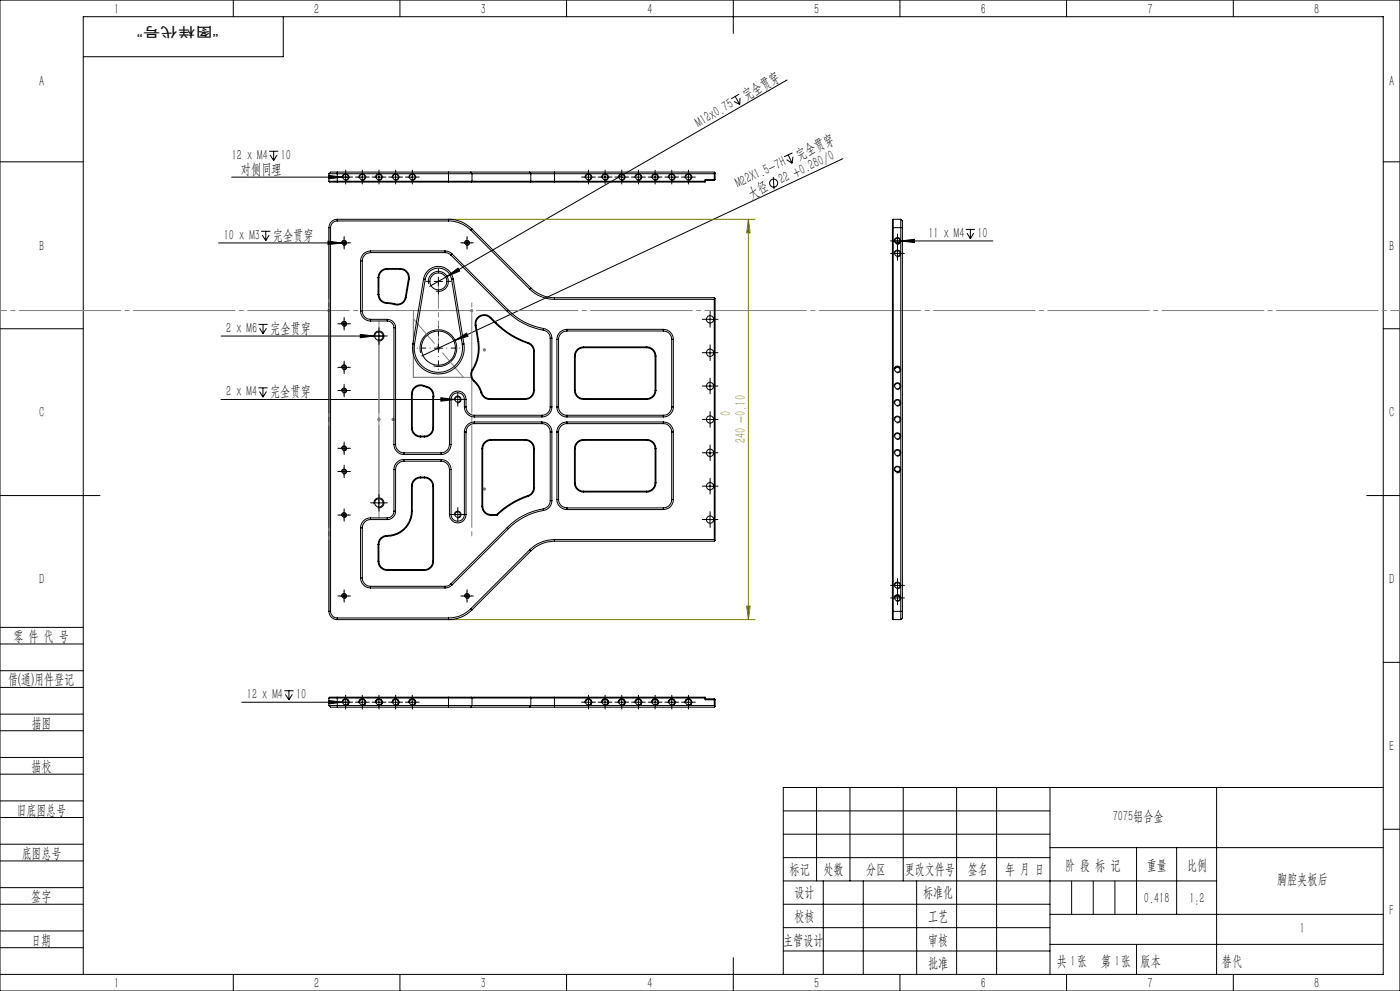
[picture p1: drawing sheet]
<svg xmlns="http://www.w3.org/2000/svg" width="420mm" height="297mm" viewBox="0 0 420 297" stroke-linecap="round" stroke-linejoin="round" font-family="sans-serif">
<g fill="none" stroke="#000" stroke-width=".3">
<path d="M0 0h420v297h-420zM70 0v5M85 5v12h-60M120 0v5M170 0v5M220 0v10M270 0v5M320 0v5M370 0v5M220.2 30.4l1.7 .9M220.6 28.9l1.3 2.4M221.8 28.2l-2.4 1.4"/>
<path d="M222 29.3l-.1 2M236.1 24l-102 58.8M0 48.5h25M69.5 53.1h35.4M80.7 45.3h2.8M81 46.5l1.1 1.6M82.1 45.3v2.8M83.1 46.5l-1 1.6M98.6 52.6l4.1 .5-4.1 .5zM102.7 53.3a.99 .99 0 0 1 .9-1.2 .99 .99 0 0 1 1.1 1.1 .99 .99 0 0 1-1.3 .8M103.7 51.8v2.5M107.4 53.1h2.5"/>
<path d="M107.7 53.3a1 1 0 0 1 .9-1.2 1 1 0 0 1 1.1 1.1 1 1 0 0 1-1.3 .8M108.7 51.8v2.5M112.4 53.1h2.5M112.7 53.3a.99 .99 0 0 1 .9-1.2 .99 .99 0 0 1 1.1 1.1 .99 .99 0 0 1-1.3 .8M113.7 51.8v2.5M117.4 53.1h2.5M117.7 53.3a.99 .99 0 0 1 .9-1.2 .99 .99 0 0 1 1.1 1.1 .99 .99 0 0 1-1.3 .8M118.7 51.8v2.5M122.4 53.1h2.5M122.7 53.3a1 1 0 0 1 .9-1.2 1 1 0 0 1 1.1 1.1 1 1 0 0 1-1.3 .8M123.7 51.8v2.5M175.3 53.1h2.5"/>
<path d="M175.5 53.3a1 1 0 0 1 .9-1.2 1 1 0 0 1 1.1 1.1 1 1 0 0 1-1.3 .8M176.5 51.8v2.5M180.3 53.1h2.5M180.6 53.3a.99 .99 0 0 1 .8-1.2 .99 .99 0 0 1 1.1 1.1 .99 .99 0 0 1-1.2 .8M181.5 51.8v2.5M185.3 53.1h2.4M185.6 53.3a.99 .99 0 0 1 .8-1.2 .99 .99 0 0 1 1.1 1.1 .99 .99 0 0 1-1.2 .8M186.5 51.8v2.5M190.3 53.1h2.5M190.5 53.3a1 1 0 0 1 .9-1.2 1 1 0 0 1 1.1 1.1 1 1 0 0 1-1.3 .8M191.5 51.8v2.5M195.3 53.1h2.5"/>
<path d="M195.5 53.3a1 1 0 0 1 .9-1.2 1 1 0 0 1 1.1 1.1 1 1 0 0 1-1.2 .8M196.5 51.8v2.5M200.3 53.1h2.5M200.6 53.3a.99 .99 0 0 1 .8-1.2 .99 .99 0 0 1 1.1 1.1 .99 .99 0 0 1-1.2 .8M201.5 51.8v2.5M205.3 53.1h2.5M205.6 53.3a.99 .99 0 0 1 .8-1.2 .99 .99 0 0 1 1.1 1.1 .99 .99 0 0 1-1.2 .8M206.5 51.8v2.5M232 53l.2 3.7M236 47.9l1.6 1M236.5 46.4l1.1 2.5M237.7 45.8l-2.5 1.2"/>
<path d="M237.9 47l-.3 1.9M252.9 47.6l-126.4 59.1M415 48.5h5M65.6 72.8h38.9M78.3 69.3h2.8M78.7 70.4l1 1.7M79.7 69.3v2.8M80.8 70.4l-1.1 1.7M98.4 72.3l4.1 .5-4.1 .5zM102.5 73a.75 .75 0 0 1 .7-1 .75 .75 0 0 1 .8 .9 .75 .75 0 0 1-1 .6M103.2 71.5v2.5M138.9 72.8h2.5"/>
<path d="M139.4 73a.74 .74 0 0 1 .6-.9 .74 .74 0 0 1 .8 .8 .74 .74 0 0 1-.9 .6M140.1 71.5v2.5M268 75.9h2.5M268.3 72.5a1 1 0 0 1 .8-1.3 1 1 0 0 1 1.1 1.1 1 1 0 0 1-1.2 .9M268.3 76.2a1.01 1.01 0 0 1 .8-1.2 1.01 1.01 0 0 1 1.1 1.1 1.01 1.01 0 0 1-1.2 .8M269.2 71v2.5M269.2 74.7v2.5M270.2 72.2l4.1-.5v1zM289.7 68.8h2.8M290.1 69.8l1 1.7M291.1 68.8v2.7M292.1 69.8l-1 1.7"/>
<path d="M297.9 72.2h-29.9M0 98.5h25M77.5 97.2h2.8M77.9 98.4l1 1.6M78.9 97.2v2.8M79.9 98.4l-1 1.6M102 97h2.5M102.5 97.3a.75 .75 0 0 1 .7-1 .75 .75 0 0 1 .8 .8 .75 .75 0 0 1-1 .7M103.2 95.8v2.5M113.7 99.5v2.4M128.6 85.1a2.99 2.99 0 0 1 2.7-3.7 2.99 2.99 0 0 1 3.2 3.2 2.99 2.99 0 0 1-3.8 2.6M130.3 84.3h2.5"/>
<path d="M131.5 83.1v2.5M134.1 82.8l3.3-2.4 .5 .8zM134.1 82.8l-5.2 3M211.8 95.7h2.5M213 94.5v2.5M415 98.5h5M66.3 119.7h72.3M66.3 100.7h48.9M77.5 116.2h2.8M77.9 117.3l1 1.7M78.9 116.2v2.8M79.9 117.3l-1 1.7"/>
<path d="M102 117h2.5M102 110.1h2.5M102.5 117.3a.75 .75 0 0 1 .7-1 .75 .75 0 0 1 .8 .8 .75 .75 0 0 1-1 .7M102.5 110.3a.75 .75 0 0 1 .7-.9 .75 .75 0 0 1 .8 .8 .75 .75 0 0 1-1 .6M103.2 108.9v2.5M103.2 115.8v2.5M108.1 100.2l4.1 .5-4.1 .5zM112.2 101.1a1.51 1.51 0 0 1 1.3-1.9 1.51 1.51 0 0 1 1.7 1.6 1.51 1.51 0 0 1-1.9 1.4M126.2 105.8a5.5 5.5 0 0 1 4.8-7 5.5 5.5 0 0 1 6 6 5.5 5.5 0 0 1-6.9 4.8M130.3 104.3h2.5M131.5 103.1v2.5M132.3 119.2l4 .5-4 .5z"/>
<path d="M136.3 120a1.01 1.01 0 0 1 .9-1.3 1.01 1.01 0 0 1 1.1 1.1 1.01 1.01 0 0 1-1.2 .9M136.5 102l3.5-2.2 .4 .9zM137.3 118.5v2.5M211.8 115.7h2.5M211.8 105.7h2.5M213 104.5v2.5M213 114.5v2.5M268.3 111a1.01 1.01 0 0 1 .8-1.3 1.01 1.01 0 0 1 1.1 1.1 1.01 1.01 0 0 1-1.2 .9M268.3 116a1.01 1.01 0 0 1 .9-1.3 1.01 1.01 0 0 1 1 1.1 1.01 1.01 0 0 1-1.2 .9M102 134.4h2.5M102.5 134.6a.75 .75 0 0 1 .7-1 .75 .75 0 0 1 .8 .9 .75 .75 0 0 1-1 .6M103.2 133.1v2.5"/>
<path d="M211.8 135.7h2.5M211.8 125.7h2.5M213 124.5v2.5M213 134.5v2.5M268.3 121a1 1 0 0 1 .8-1.3 1 1 0 0 1 1.1 1.1 1 1 0 0 1-1.2 .9M268.3 136a1 1 0 0 1 .8-1.3 1 1 0 0 1 1.1 1.1 1 1 0 0 1-1.2 .9M268.3 131a1.01 1.01 0 0 1 .8-1.3 1.01 1.01 0 0 1 1.1 1.1 1.01 1.01 0 0 1-1.2 .9M268.3 126a1 1 0 0 1 .8-1.3 1 1 0 0 1 1.1 1.1 1 1 0 0 1-1.2 .9M0 148.5h30M102 154.4h2.5M102 141.3h2.5M102.5 154.6a.75 .75 0 0 1 .7-1 .75 .75 0 0 1 .8 .9 .75 .75 0 0 1-1 .6"/>
<path d="M102.5 141.5a.75 .75 0 0 1 .7-.9 .75 .75 0 0 1 .8 .8 .75 .75 0 0 1-1 .7M103.2 140.1v2.5M103.2 153.1v2.5M112.2 151.1a1.5 1.5 0 0 1 1.3-1.9 1.5 1.5 0 0 1 1.7 1.6 1.5 1.5 0 0 1-1.9 1.3M112.4 150.7h2.5M113.7 149.5v2.5M136.1 154.2h2.5M136.3 154.5a1.01 1.01 0 0 1 .9-1.3 1.01 1.01 0 0 1 1.1 1.1 1.01 1.01 0 0 1-1.2 .9M137.3 153v2.5M211.8 155.7h2.5M211.8 145.7h2.5M213 144.5v2.5"/>
<path d="M213 154.5v2.4M268.3 141a1 1 0 0 1 .8-1.3 1 1 0 0 1 1.1 1.1 1 1 0 0 1-1.2 .9M410 148.5h10M102 178.6h2.5M102.5 178.8a.74 .74 0 0 1 .7-.9 .74 .74 0 0 1 .8 .8 .74 .74 0 0 1-1 .6M103.2 177.4v2.5M138.9 178.6h2.5M139.4 178.8a.74 .74 0 0 1 .6-.9 .74 .74 0 0 1 .8 .8 .74 .74 0 0 1-.9 .6M140.1 177.4v2.5M268 179.2h2.5M268 175.5h2.5M268.3 179.5a1.01 1.01 0 0 1 .9-1.3 1.01 1.01 0 0 1 1 1.1 1.01 1.01 0 0 1-1.2 .9"/>
<path d="M268.3 175.7a1 1 0 0 1 .8-1.2 1 1 0 0 1 1.1 1 1 1 0 0 1-1.2 .9M269.2 174.2v2.5M269.2 178v2.5M0 193h25M0 188h25M415 198.5h5M0 206h25M0 201h25M0 219h25M0 214h25M72.5 210.5h32.4M85.3 207h2.8"/>
<path d="M85.6 208.1l1.1 1.7M86.7 207v2.8M87.7 208.1l-1 1.7M98.6 209.9l4.1 .6-4.1 .5zM102.7 210.7a.99 .99 0 0 1 .9-1.2 .99 .99 0 0 1 1.1 1 .99 .99 0 0 1-1.3 .9M103.7 209.2v2.5M107.4 210.5h2.5M107.7 210.7a1 1 0 0 1 .9-1.2 1 1 0 0 1 1.1 1 1 1 0 0 1-1.3 .9M108.7 209.2v2.5M112.4 210.5h2.5M112.7 210.7a.99 .99 0 0 1 .9-1.2 .99 .99 0 0 1 1.1 1 .99 .99 0 0 1-1.3 .9M113.7 209.2v2.5"/>
<path d="M117.4 210.5h2.5M117.7 210.7a.99 .99 0 0 1 .9-1.2 .99 .99 0 0 1 1.1 1 .99 .99 0 0 1-1.3 .9M118.7 209.2v2.5M122.4 210.5h2.5M122.7 210.7a1 1 0 0 1 .9-1.2 1 1 0 0 1 1.1 1 1 1 0 0 1-1.3 .9M123.7 209.2v2.5M175.3 210.5h2.5M175.5 210.7a1 1 0 0 1 .9-1.2 1 1 0 0 1 1.1 1 1 1 0 0 1-1.3 .9M176.5 209.2v2.5M180.3 210.5h2.5M180.6 210.7a.99 .99 0 0 1 .8-1.2 .99 .99 0 0 1 1.1 1 .99 .99 0 0 1-1.2 .9M181.5 209.2v2.5"/>
<path d="M185.3 210.5h2.4M185.6 210.7a.99 .99 0 0 1 .8-1.2 .99 .99 0 0 1 1.1 1 .99 .99 0 0 1-1.2 .9M186.5 209.2v2.5M190.3 210.5h2.5M190.5 210.7a1 1 0 0 1 .9-1.2 1 1 0 0 1 1.1 1 1 1 0 0 1-1.3 .9M191.5 209.2v2.5M195.3 210.5h2.5M195.5 210.7a1 1 0 0 1 .9-1.2 1 1 0 0 1 1.1 1 1 1 0 0 1-1.2 .9M196.5 209.2v2.5M200.3 210.5h2.5M200.6 210.7a.99 .99 0 0 1 .8-1.2 .99 .99 0 0 1 1.1 1 .99 .99 0 0 1-1.2 .9M201.5 209.2v2.5"/>
<path d="M205.3 210.5h2.5M205.6 210.7a.99 .99 0 0 1 .8-1.2 .99 .99 0 0 1 1.1 1 .99 .99 0 0 1-1.2 .9M206.5 209.2v2.5M0 232h25M0 227h25M245 236v28M255 236v28M271 236v28M287 236v56M299 236v56M315 236v56M365 236v56"/>
<path d="M415 236h-180v56M0 245h25M0 240h25M0 258h25M0 253h25M235 243h80M235 250h80M235 257h80M315 254h100M341 254v20M353 254v20M415 248.5h5"/>
<path d="M0 271h25M0 266h25M0 279h25M235 271h80M235 264h130M235 278h80M247 264v28M259 264v28M275 264v28M315 274h100M0 284h25M0 292h415v-287h-390v287"/>
<path d="M70 292v5M120 292v5M170 292v5M220 287v10M235 285h80M270 292v5M315 283h100M320 292v5M370 292v5"/>
<circle cx="232.1" cy="54.9" r="1.21"/>
</g>
<path d="M134.5 65.7h92M224.5 65.7v120M224.5 65.7l.5 4.1h-1zM134.5 185.7h92M224 181.6h1l-.5 4.1z" fill="none" stroke="#808000" stroke-width=".3"/>
<g fill="none" stroke="#808080" stroke-width=".3">
<path d="M102.7 72.8h1M102.9 72.4l.7 .8M103.2 72.3v1M103.6 72.4l-.7 .8M139.6 72.8h1M139.7 72.5l.7 .7M140.1 72.3v1M140.4 72.5l-.7 .7M98.2 93.1h1M98.3 92.7l.7 .7M98.7 92.6v1M99 92.7l-.7 .7"/>
<path d="M102.7 97h1M102.9 96.7l.7 .7M103.2 96.6v.9M103.6 96.7l-.7 .7M124 95.6v17.5h17.5M141 93.1h1M141.1 92.7l.8 .7M141.5 92.6v1M141.9 92.7l-.8 .7M102.7 110.1h1M102.7 117h1M102.9 109.7l.7 .8"/>
<path d="M102.9 116.7l.7 .7M103.2 109.6v1M103.2 116.6v.9M103.6 109.7l-.7 .8M103.6 116.7l-.7 .7M113.7 100.7v50M131 104.3h1M131.2 104l.7 .7M131.5 103.9v.9M131.9 104l-.7 .7M144.8 104.9h1M145 104.5l.7 .7"/>
<path d="M145.3 104.3v1.1M145.7 104.5l-.7 .7M102.7 134.4h1M102.9 134l.7 .7M103.2 133.9v1M103.6 134l-.7 .7M113.2 125.7h1M113.3 125.4l.7 .7M114 125.4l-.7 .7M117.4 125.7h1.1M117.6 125.3l.7 .7M117.9 125.2v1"/>
<path d="M118.3 125.3l-.7 .7M102.7 141.3h1M102.7 154.4h1M102.9 141l.7 .7M102.9 154l.7 .7M103.2 140.8v1M103.2 153.9v1M103.6 141l-.7 .7M103.6 154l-.7 .7M144.8 146.6h1M145 146.2l.7 .7M145.3 146v1.1"/>
<path d="M145.7 146.2l-.7 .7M102.7 178.6h1M102.9 178.3l.7 .7M103.2 178.1v1M103.6 178.3l-.7 .7M139.6 178.6h1M139.7 178.3l.7 .7M140.1 178.1v1M140.4 178.3l-.7 .7"/>
</g>
<path d="M321.5 264v10M328 264v10M334.5 264v10M341 283v9" fill="none" stroke="#0a0605" stroke-width=".3"/>
<path d="M124 95.6l15 17.5" fill="none" stroke="#808080" stroke-width=".3" stroke-dasharray="30.5 1.3 1.3 1.3" stroke-dashoffset="20.9"/>
<path d="M420 93.1h-420" fill="none" stroke="#808080" stroke-width=".3" stroke-dasharray="30.5 1.3 1.3 1.3" stroke-dashoffset="3.5"/>
<path d="M98.7 68.2v115" fill="none" stroke="#808080" stroke-width=".3" stroke-dasharray="30.5 1.3 1.3 1.3" stroke-dashoffset="9.2"/>
<path d="M141.5 90.7v70" fill="none" stroke="#808080" stroke-width=".3" stroke-dasharray="30.5 1.3 1.3 1.3" stroke-dashoffset="-2.6"/>
<path d="M141.5 93.1h-17.5" fill="none" stroke="#808080" stroke-width=".3" stroke-dasharray="30.5 1.3 1.3 1.3" stroke-dashoffset="23.6"/>
<path d="M124 93.1v20M131.5 104.3v-20" fill="none" stroke="#808080" stroke-width=".3" stroke-dasharray="30.5 1.3 1.3 1.3" stroke-dashoffset="22.4"/>
<path d="M113.7 96.2v59" fill="none" stroke="#808080" stroke-width=".3" stroke-dasharray="30.5 1.3 1.3 1.3" stroke-dashoffset="2.9"/>
<g fill="none" stroke="#000" stroke-width=".3" stroke-dasharray="30.5 1.3 1.3 1.3">
<path d="M102.4 53.1h-.8M103.7 51.8v-.8M103.7 54.3v.8M104.9 53.1h.9M107.4 53.1h-.8M108.7 51.8v-.8M108.7 54.3v.8M109.9 53.1h.9M112.4 53.1h-.8M113.7 51.8v-.8M113.7 54.3v.8M114.9 53.1h.9"/>
<path d="M117.4 53.1h-.8M118.7 51.8v-.8M118.7 54.3v.8M119.9 53.1h.9M122.4 53.1h-.8M123.7 51.8v-.8M123.7 54.3v.8M124.9 53.1h.9M175.3 53.1h-.8M176.5 51.8v-.8M176.5 54.3v.8M177.8 53.1h.8"/>
<path d="M180.3 53.1h-.8M181.5 51.8v-.8M181.5 54.3v.8M182.8 53.1h.8M185.3 53.1h-.8M186.5 51.8v-.8M186.5 54.3v.8M187.8 53.1h.8M190.3 53.1h-.8M191.5 51.8v-.8M191.5 54.3v.8M192.8 53.1h.8"/>
<path d="M195.3 53.1h-.8M196.5 51.8v-.8M196.5 54.3v.8M197.8 53.1h.8M200.3 53.1h-.8M201.5 51.8v-.8M201.5 54.3v.8M202.8 53.1h.8M205.3 53.1h-.8M206.5 51.8v-.8M206.5 54.3v.8M207.8 53.1h.8"/>
<path d="M102 72.8h-.6M103.2 71.5v-.6M103.2 74v.7M104.5 72.8h.6M138.9 72.8h-.7M140.1 71.5v-.6M140.1 74v.7M141.4 72.8h.6M268 72.2h-.8M268 75.9h-.8M269.2 70.9v-.8M269.2 73.4v.9"/>
<path d="M269.2 74.7v-.8M269.2 77.2v.8M270.5 72.2h.8M270.5 75.9h.8M102 97h-.6M103.2 95.8v-.6M103.2 98.3v.6M104.5 97h.6M113.7 99.4v-1.2M129 84.3h-1.3M131.5 81.8v-1.3M131.5 86.8v1.3"/>
<path d="M134 84.3h1.3M211.8 95.7h-1.1M213 94.4v-1.1M213 96.9v1.1M214.3 95.7h1.1M102 117h-.6M102 110.1h-.6M103.2 115.8v-.6M103.2 118.3v.6M103.2 108.8v-.6M103.2 111.3v.7M104.5 117h.6"/>
<path d="M104.5 110.1h.6M112.4 100.7h-1.2M113.7 101.9v1.3M114.9 100.7h1.3M136.1 119.7h-.8M137.3 118.4v-.8M138.6 119.7h.8M211.8 115.7h-1.1M211.8 105.7h-1.1M213 114.4v-1.1M213 116.9v1.1M213 104.4v-1.1"/>
<path d="M213 106.9v1.1M214.3 115.7h1.1M214.3 105.7h1.1M102 134.4h-.6M103.2 133.1v-.6M103.2 135.6v.6M104.5 134.4h.6M137.3 120.9v.9M211.8 135.7h-1.1M211.8 125.7h-1.1M213 134.4v-1.1M213 136.9v1.1"/>
<path d="M213 124.4v-1.1M213 126.9v1.1M214.3 135.7h1.1M214.3 125.7h1.1M102 154.4h-.6M102 141.3h-.6M103.2 153.1v-.6M103.2 155.6v.6M103.2 140.1v-.7M103.2 142.6v.6M104.5 154.4h.6M104.5 141.3h.6"/>
<path d="M112.4 150.7h-1.2M113.7 149.4v-1.2M113.7 151.9v1.3M114.9 150.7h1.3M136.1 154.2h-.8M137.3 152.9v-.8M137.3 155.4v.9M138.6 154.2h.8M211.8 155.7h-1.1M211.8 145.7h-1.1M213 154.4v-1.1M213 156.9v1.1"/>
<path d="M213 144.4v-1.1M213 146.9v1.1M214.3 155.7h1.1M214.3 145.7h1.1M102 178.6h-.6M103.2 177.4v-.7M103.2 179.9v.6M104.5 178.6h.6M138.9 178.6h-.7M140.1 177.4v-.7M140.1 179.9v.6M141.4 178.6h.6"/>
<path d="M268 179.2h-.8M268 175.4h-.8M269.2 177.9v-.8M269.2 174.2v-.8M269.2 176.7v.8M270.5 179.2h.8M270.5 175.4h.8M269.2 180.4v.9M102.4 210.4h-.8M103.7 209.2v-.8M103.7 211.7v.8M104.9 210.4h.9"/>
<path d="M107.4 210.4h-.8M108.7 209.2v-.8M108.7 211.7v.8M109.9 210.4h.9M112.4 210.4h-.8M113.7 209.2v-.8M113.7 211.7v.8M114.9 210.4h.9M117.4 210.4h-.8M118.7 209.2v-.8M118.7 211.7v.8M119.9 210.4h.9"/>
<path d="M122.4 210.4h-.8M123.7 209.2v-.8M123.7 211.7v.8M124.9 210.4h.9M175.3 210.4h-.8M176.5 209.2v-.8M176.5 211.7v.8M177.8 210.4h.8M180.3 210.4h-.8M181.5 209.2v-.8M181.5 211.7v.8M182.8 210.4h.8"/>
<path d="M185.3 210.4h-.8M186.5 209.2v-.8M186.5 211.7v.8M187.8 210.4h.8M190.3 210.4h-.8M191.5 209.2v-.8M191.5 211.7v.8M192.8 210.4h.8M195.3 210.4h-.8M196.5 209.2v-.8M196.5 211.7v.8M197.8 210.4h.8"/>
<path d="M200.3 210.4h-.8M201.5 209.2v-.8M201.5 211.7v.8M202.8 210.4h.8M205.3 210.4h-.8M206.5 209.2v-.8M206.5 211.7v.8M207.8 210.4h.8"/>
</g>
<path d="M129 104.3h-3.8M131.5 101.8v-3.9M131.5 106.8v3.9M134 104.3h3.9" fill="none" stroke="#000" stroke-width=".3" stroke-dasharray="30.5 1.3 1.3 1.3" stroke-dashoffset="30.4"/>
<g fill="#000">
<path d="M98.6 52.6l4.1 .5-4.1 .5zM270.2 72.2l4.1-.5v1zM134.1 82.8l3.3-2.4 .5 .8zM108.1 100.2l4.1 .5-4.1 .5zM136.5 102l3.5-2.2 .4 .9zM98.6 209.9l4.1 .6-4.1 .5z"/>
<path d="M98.4 72.3v1l4.1-.5zM132.3 119.2v1l4-.5z"/>
</g>
<path d="M224.5 65.7l.5 4.1h-1zM224 181.6h1l-.5 4.1z" fill="#808000"/>
<g fill="none" stroke="#000" stroke-width=".3">
<path d="M98.7 54.3h42.9M98.7 52.1h42.9M98.7 54.3l.2 .3h2.3M98.7 52.1v2.2M101.2 51.6h-.4a2.16 2.16 0 0 0-2.1 .5M101.2 51.6v3M101.2 54.6h33.3M101.2 51.6h33.3M134.5 54.6h6.9M134.5 51.6h6.8M134.5 51.6v3M141.3 51.6l.3 .5"/>
<path d="M141.3 51.6h17.6M141.4 54.6h17.7M141.6 52.1v2.2M141.6 52.1h17.6M141.6 54.3h17.6M141.6 54.3l-.2 .3M158.9 51.6h7.4M158.9 51.6l.3 .5M159.1 54.6h7.2M159.2 54.3h52.3M159.2 52.1h55.1M159.2 52.1v2.2"/>
<path d="M159.2 54.3l-.1 .3M166.3 51.6v3M166.3 51.6h48l.2 .2M211.5 54.1h2.8M214.3 52.1v2M214.5 51.8v2M214.5 53.8h-3v.8h-45.2M214.5 53.8l-.2 .3M214.5 51.8l-.2 .3M98.7 68.2v115M98.7 68.2h.5M99.2 68.2v115"/>
<path d="M101.2 66.2a2.05 2.05 0 0 0-2 2M101.2 65.7a2.53 2.53 0 0 0-2.5 2.5M101.2 66.2h33.3M101.2 65.7v.5M101.2 65.7h33.3M108.2 78.2v15M108.2 78.2h.5M108.7 78.2v15M111.2 75.2a3 3 0 0 0-3 3M111.2 75.7a2.47 2.47 0 0 0-2.5 2.5M111.2 75.2h22.3M111.2 75.2v.5"/>
<path d="M111.2 75.7h22.3M133.5 75.2l1.2 .3 .9 .6M133.5 75.7l.7 .1 1.1 .6M133.5 75.2v.5M134.5 66.2a9.6 9.6 0 0 1 6.8 2.8M134.5 65.7a9.8 9.8 0 0 1 7.1 2.9M134.5 65.7v.5M135.3 76.4l16.9 16.9M135.6 76.1l16.9 16.9M135.6 76.1l-.3 .3M141.3 69l17.6 17.6M141.6 68.6l-.3 .4"/>
<path d="M141.6 68.6l17.6 17.7M267.7 68.2h3M267.7 68.2v115M268 65.7v120M268 65.7l-.3 .3v2.2M268 65.7h2.2M268.4 72.4l.9 .4 .7-.4M270.2 65.7v120M270.2 65.7a2.53 2.53 0 0 1 .5 2.5M270.7 68.2v115M108.2 93.2a3 3 0 0 0 3 3M108.2 93.2h.5"/>
<path d="M108.7 93.2a2.47 2.47 0 0 0 2.5 2.5M111.2 96.2h5M111.2 95.7v.5M111.2 95.7h5M113.4 88.2a2.77 2.77 0 0 0 2.8 2.8M113.4 83.2v5M113.4 88.2h.3M113.4 83.2h.3M113.7 88.2a2.47 2.47 0 0 0 2.5 2.5M113.7 83.2v5M116.2 96.2a2.05 2.05 0 0 1 2 2M116.2 95.7a2.53 2.53 0 0 1 2.5 2.5"/>
<path d="M116.2 91l2.1 .3M116.2 80.5a2.77 2.77 0 0 0-2.8 2.7M116.2 80.7a2.53 2.53 0 0 0-2.5 2.5M116.2 90.7l2.2 .3M116.2 80.5v.2M116.2 90.7v.3M116.2 95.7v.5M116.2 80.5h3.9M116.2 80.7h3.9M118.2 98.2v35M118.2 98.2h.5M118.4 91l-.1 .3"/>
<path d="M118.7 98.2v35M120.1 80.5a2.76 2.76 0 0 1 2.7 3.2M120.1 80.7a2.5 2.5 0 0 1 2.4 2.9M120.1 80.5v.2M121.6 89.1a2.46 2.46 0 0 1-3.2 1.9M121.6 89.1h.2M121.8 89.1a2.74 2.74 0 0 1-3.5 2.2M122.5 83.6l-.9 5.5M122.5 83.6l.3 .1M122.8 83.7l-1 5.4M127.1 83.6a4.5 4.5 0 0 1 4.4-3.8 4.5 4.5 0 0 1 4.5 3.8M127.1 83.6l-3.2 19.5"/>
<path d="M127.1 83.6l.5 .1M127.6 83.7a4 4 0 0 1 3.9-3.4 4 4 0 0 1 4 3.4M127.6 83.7l-3.2 19.4M135.5 83.7l3.2 19.4M136 83.6l-.5 .1M136 83.6l3.2 19.5M142.6 97.5l.8 4.9M142.8 97.5h-.2M142.8 97.5l.8 4.8M147 95.3a2.5 2.5 0 0 0-2.9-.5 2.5 2.5 0 0 0-1.3 2.7M147 95.3l1.6 1.6M147.2 95.1a2.75 2.75 0 0 0-3.2-.5 2.75 2.75 0 0 0-1.4 2.9"/>
<path d="M147.2 95.1l1.6 1.6M147.2 95.1l-.2 .2M148.6 96.9a24.9 24.9 0 0 0 9.8 6M148.8 96.7a25.3 25.3 0 0 0 9.6 6M148.8 96.7l-.2 .2M152.2 93.3a20.3 20.3 0 0 0 10.8 5.7M152.5 93a19.3 19.3 0 0 0 10.6 5.5M152.5 93l-.3 .3M158.9 86.6a10.7 10.7 0 0 0 7.4 3.1M159.2 86.3a10.2 10.2 0 0 0 7.1 2.9M159.2 86.3l-.3 .3M163 99a2.51 2.51 0 0 1 2.1 2.4"/>
<path d="M163.1 98.5a2.92 2.92 0 0 1 2.5 2.9M163.1 98.5l-.1 .5M166.3 89.7h48M166.3 89.2v.5M166.3 89.2h48l.2 .3M170.1 98.7a3 3 0 0 0-3 3M170.1 99.2a2.53 2.53 0 0 0-2.5 2.5M170.1 98.7h28.9M170.1 98.7v.5M170.1 99.2h28.9M199 98.7a2.95 2.95 0 0 1 3 3M199 99.2a2.53 2.53 0 0 1 2.5 2.5"/>
<path d="M199 98.7v.5M214.3 89.7v72M214.5 89.5l-.2 .2M214.5 89.5v72.5M123.4 118.1v10.1M123.4 118.1h.3M123.7 118.1v10.1M123.9 103.1a7.8 7.8 0 0 0 7.6 9 7.8 7.8 0 0 0 7.7-9M123.9 103.1h.5M124.4 103.1a7.3 7.3 0 0 0 7.1 8.5 7.3 7.3 0 0 0 7.2-8.5M127.1 115.7a2.51 2.51 0 0 0-3.4 2.4M127.1 115.7l1 .4"/>
<path d="M127.2 115.5l1 .3M127.2 115.5a2.74 2.74 0 0 0-3.8 2.6M127.2 115.5l-.1 .2M128.1 116.1a2.57 2.57 0 0 1 1.8 2.7M128.2 115.8a2.82 2.82 0 0 1 1.9 3M128.2 115.8l-.1 .3M129.8 119.7h.3M129.8 119.7v8.5M129.9 118.8l-.1 .9M129.9 118.8h.2M130.1 119.7v8.5M130.1 118.8v.9"/>
<path d="M134.8 119.7a2.49 2.49 0 0 1 2.5-2.5 2.49 2.49 0 0 1 2.5 2.5M134.8 119.7v13.5M134.8 119.7h.5M135.3 119.7a1.99 1.99 0 0 1 2-2 1.99 1.99 0 0 1 2 2M135.3 119.7v13.5M139.2 103.1h-.5M139.3 119.7v2.3M139.3 119.7h.5M139.8 119.7v2.3M141.6 110.8a2.79 2.79 0 0 0 .5 3.5M141.6 110.8l.3 .1M141.9 110.9a2.53 2.53 0 0 0 .4 3.2"/>
<path d="M142.1 114.3a6.8 6.8 0 0 1 2.2 3.4M142.3 114.1a7 7 0 0 1 2.2 3.5M142.3 114.1l-.2 .2M143.4 102.4a12.2 12.2 0 0 1-1.8 8.4M143.6 102.3a12.5 12.5 0 0 1-1.7 8.6M143.6 102.3l-.2 .1M144.3 117.7a2.77 2.77 0 0 0 2.6 2M144.5 117.6a2.44 2.44 0 0 0 2.4 1.8M144.5 117.6l-.2 .1M146.9 119.7h10.7M146.9 119.4h10.7M146.9 119.4v.3"/>
<path d="M157.6 119.4v.3M158.4 102.9a2.49 2.49 0 0 1 1.7 2.4M158.4 102.7a2.64 2.64 0 0 1 1.9 2.6M158.4 102.7v.2M160.1 117a2.41 2.41 0 0 1-2.5 2.4M160.1 105.3v11.7M160.1 105.3h.2M160.1 117h.2M160.3 117a2.71 2.71 0 0 1-2.7 2.7M160.3 105.3v11.7M165.1 101.4v20.6M165.1 101.4h.5"/>
<path d="M165.6 101.4v20.6M167.1 101.7v20.3M167.1 101.7h.5M167.6 101.7v20.3M172.3 117a2.71 2.71 0 0 0 2.8 2.7M172.3 106.7v10.3M172.3 117h.3M172.3 106.7h.3M172.6 117a2.41 2.41 0 0 0 2.5 2.4M172.6 106.7v10.3M175.1 104a2.71 2.71 0 0 0-2.8 2.7M175.1 104.2a2.47 2.47 0 0 0-2.5 2.5"/>
<path d="M175.1 119.7h18.9M175.1 104h18.9M175.1 104v.2M175.1 119.4v.3M175.1 119.4h18.9M175.1 104.2h18.9M194 104a2.77 2.77 0 0 1 2.8 2.7M194 104.2a2.53 2.53 0 0 1 2.5 2.5M194 104v.2M194 119.4v.3M196.5 117a2.47 2.47 0 0 1-2.5 2.4M196.5 117h.3"/>
<path d="M196.5 106.7h.3M196.5 106.7v10.3M196.8 117a2.77 2.77 0 0 1-2.8 2.7M196.8 106.7v10.3M201.5 101.7h.5M201.5 101.7v20.3M202 101.7v20.3M268.4 110.5l.8-.4 .8 .4M118.2 133.2a3 3 0 0 0 3 3M118.2 133.2h.5M118.7 133.2a2.53 2.53 0 0 0 2.5 2.5M121.2 137.7a3 3 0 0 0-3 3"/>
<path d="M121.2 138.2a2.53 2.53 0 0 0-2.5 2.5M121.2 136.2h11.1M121.2 137.7h11.1M121.2 135.7v.5M121.2 137.7v.5M121.2 135.7h11.1M121.2 138.2h11.1M123.4 128.2a2.71 2.71 0 0 0 2.8 2.7M123.4 128.2h.3M123.7 128.2a2.47 2.47 0 0 0 2.5 2.5M126.2 130.9h1.1M126.2 130.7v.2"/>
<path d="M126.2 130.7h1.1M127.3 130.7v.2M129.8 128.2a2.47 2.47 0 0 1-2.5 2.5M129.8 128.2h.3M130.1 128.2a2.71 2.71 0 0 1-2.8 2.7M132.3 137.7a3 3 0 0 1 3 3M132.3 138.2a2.53 2.53 0 0 1 2.5 2.5M132.3 135.7v.5M132.3 137.7v.5M134.8 133.2a2.53 2.53 0 0 1-2.5 2.5M134.8 133.2h.5M135.3 133.2a3 3 0 0 1-3 3"/>
<path d="M139.3 122a3 3 0 0 0 3 3M139.3 129.5v24.7M139.3 129.5h.5M139.3 122h.5M139.8 122a2.53 2.53 0 0 0 2.5 2.5M139.8 129.5v24.7M142.3 126.5a3 3 0 0 0-3 3M142.3 127a2.53 2.53 0 0 0-2.5 2.5M142.3 125h20.3M142.3 126.5h20.3M142.3 124.5v.5M142.3 126.5v.5"/>
<path d="M142.3 127h20.3M142.3 124.5h20.3M144.6 134.5v17.2M144.6 134.5h.2M144.8 134.5v17.2M147.3 131.7a2.77 2.77 0 0 0-2.7 2.8M147.3 132a2.53 2.53 0 0 0-2.5 2.5M147.3 131.7h10.3M147.3 131.7v.3M147.3 132h10.3M157.6 131.7a2.71 2.71 0 0 1 2.7 2.8M157.6 132a2.47 2.47 0 0 1 2.5 2.5"/>
<path d="M157.6 131.7v.3M160.1 134.5v11.7M160.1 134.5h.2M160.3 134.5v11.7M162.6 126.5a3 3 0 0 1 3 3M162.6 127a2.53 2.53 0 0 1 2.5 2.5M162.6 124.5v.5M162.6 126.5v.5M165.1 122a2.53 2.53 0 0 1-2.5 2.5M165.1 129.5h.5M165.1 129.5v20.5M165.1 122h.5"/>
<path d="M165.6 122a3 3 0 0 1-3 3M165.6 129.5v20.5M167.1 122a3 3 0 0 0 3 3M167.1 129.5v20.2M167.1 129.5h.5M167.1 122h.5M167.6 122a2.53 2.53 0 0 0 2.5 2.5M167.6 129.5v20.2M170.1 126.5a3 3 0 0 0-3 3M170.1 127a2.53 2.53 0 0 0-2.5 2.5M170.1 125h28.9M170.1 126.5h28.9"/>
<path d="M170.1 127h28.9M170.1 124.5v.5M170.1 126.5v.5M170.1 124.5h28.9M172.3 134.5v10.2M172.3 134.5h.3M172.6 134.5v10.2M175.1 131.7a2.71 2.71 0 0 0-2.8 2.8M175.1 132a2.47 2.47 0 0 0-2.5 2.5M175.1 131.7h18.9M175.1 131.7v.3M175.1 132h18.9"/>
<path d="M194 131.7a2.77 2.77 0 0 1 2.8 2.8M194 132a2.53 2.53 0 0 1 2.5 2.5M194 131.7v.3M196.5 134.5h.3M196.5 134.5v10.2M196.8 134.5v10.2M199 126.5a2.95 2.95 0 0 1 3 3M199 127a2.53 2.53 0 0 1 2.5 2.5M199 124.5v.5M199 126.5v.5M201.5 122a2.53 2.53 0 0 1-2.5 2.5M201.5 129.5h.5"/>
<path d="M201.5 129.5v20.2M201.5 122h.5M202 122a2.95 2.95 0 0 1-3 3M202 129.5v20.2M108.2 158.2v15M108.2 158.2h.5M108.7 158.2v15M111.2 155.2a3 3 0 0 0-3 3M111.2 155.7a2.47 2.47 0 0 0-2.5 2.5M111.2 155.2h5M111.2 155.7h5M111.2 155.2v.5"/>
<path d="M116.2 155.2v.5M118.2 153.2a2.05 2.05 0 0 1-2 2M118.2 140.7v12.5M118.2 153.2h.5M118.2 140.7h.5M118.7 153.2a2.53 2.53 0 0 1-2.5 2.5M118.7 140.7v12.5M123.4 153.2a7.2 7.2 0 0 1-7.2 7.3M123.4 153.2h.3M123.4 145.7v7.5M123.4 145.7h.3M123.7 153.2a7.5 7.5 0 0 1-7.5 7.5"/>
<path d="M123.7 145.7v7.5M126.2 143a2.71 2.71 0 0 0-2.8 2.7M126.2 143.2a2.47 2.47 0 0 0-2.5 2.5M126.2 143.2h1.1M126.2 143v.2M126.2 143h1.1M127.3 143.2a2.47 2.47 0 0 1 2.5 2.5M127.3 143a2.71 2.71 0 0 1 2.8 2.7M127.3 143v.2M129.8 145.7h.3M129.8 145.7v22.5M130.1 145.7v22.5"/>
<path d="M134.8 154.2a2.49 2.49 0 0 0 2.5 2.5 2.49 2.49 0 0 0 2.5-2.5M134.8 154.2h.5M134.8 140.7v13.5M134.8 140.7h.5M135.3 154.2a1.99 1.99 0 0 0 2 2 1.99 1.99 0 0 0 2-2M135.3 140.7v13.5M139.3 154.2h.5M144.6 151.7a2.77 2.77 0 0 0 2.7 2.8M144.6 151.7h.2M144.8 151.7a2.47 2.47 0 0 0 2.5 2.5M147.3 154.2h1.7M147.3 154.5h1.8"/>
<path d="M147.3 154.2v.3M149 154.2l.1 .3M152.2 158.1l-16.9 16.9M152.2 158.1l.3 .3M152.5 158.4l-16.9 16.9M158.4 148.5a25.3 25.3 0 0 0-9.4 5.7M158.4 148.5v.3M158.4 148.8a24.3 24.3 0 0 0-9.3 5.7M160.1 146.2a2.49 2.49 0 0 1-1.7 2.3M160.1 146.2h.2M160.3 146.2a2.73 2.73 0 0 1-1.9 2.6M163 152.5a20 20 0 0 0-10.8 5.6"/>
<path d="M163 152.5l.1 .5M163.1 153a19.6 19.6 0 0 0-10.6 5.4M165.1 150a2.51 2.51 0 0 1-2.1 2.5M165.1 150h.5M165.6 150a2.99 2.99 0 0 1-2.5 3M167.1 149.7a3 3 0 0 0 3 3M167.1 149.7h.5M167.6 149.7a2.53 2.53 0 0 0 2.5 2.5M170.1 152.7h28.9M170.1 152.2h28.9M170.1 152.2v.5M172.3 144.7a2.71 2.71 0 0 0 2.8 2.8"/>
<path d="M172.3 144.7h.3M172.6 144.7a2.47 2.47 0 0 0 2.5 2.5M175.1 147.5h18.9M175.1 147.2v.3M175.1 147.2h18.9M194 147.2v.3M196.5 144.7a2.53 2.53 0 0 1-2.5 2.5M196.5 144.7h.3M196.8 144.7a2.77 2.77 0 0 1-2.8 2.8M199 152.2v.5M201.5 149.7a2.53 2.53 0 0 1-2.5 2.5M201.5 149.7h.5"/>
<path d="M202 149.7a2.95 2.95 0 0 1-3 3M268.4 140.9l.8 .4 .8-.4M108.2 173.2a3 3 0 0 0 3 3M108.2 173.2h.5M108.7 173.2a2.47 2.47 0 0 0 2.5 2.5M111.2 176.2h22.3M111.2 175.7v.5M111.2 175.7h22.3M113.4 168.2a2.77 2.77 0 0 0 2.8 2.8M113.4 163.2v5M113.4 168.2h.3M113.4 163.2h.3"/>
<path d="M113.7 168.2a2.53 2.53 0 0 0 2.5 2.5M113.7 163.2v5M116.2 160.5a2.71 2.71 0 0 0-2.8 2.7M116.2 160.7a2.47 2.47 0 0 0-2.5 2.5M116.2 160.5v.2M116.2 170.7v.3M116.2 171h11.1M116.2 170.7h11.1M127.3 170.7v.3M129.8 168.2a2.53 2.53 0 0 1-2.5 2.5M129.8 168.2h.3M130.1 168.2a2.77 2.77 0 0 1-2.8 2.8"/>
<path d="M133.5 175.7v.5M135.3 175l-.9 .5-.9 .2M135.3 175l.3 .3M135.6 175.3a2.73 2.73 0 0 1-2.1 .9M158.9 164.8l-17.6 17.6M158.9 164.8l.3 .3M159.2 165.1l-17.6 17.7M166.3 161.7a10.7 10.7 0 0 0-7.4 3.1M166.3 162.2a10.2 10.2 0 0 0-7.1 2.9M166.3 161.7h48M166.3 161.7v.5M214.3 161.7l.2 .3"/>
<path d="M214.5 162l-.2 .2h-48M268.4 179l.8-.4 .8 .4M98.7 183.2a2.47 2.47 0 0 0 2.5 2.5M98.7 183.2h.5M99.2 183.2a1.99 1.99 0 0 0 2 2M101.2 185.2h33.3M101.2 185.7h33.3M101.2 185.2v.5M134.5 185.2v.5M141.3 182.4a9.2 9.2 0 0 1-6.8 2.8M141.3 182.4l.3 .4M141.6 182.8a9.8 9.8 0 0 1-7.1 2.9"/>
<path d="M267.7 183.2v2.3l.3 .2M267.7 183.2h3M268 185.7h2.2M270.7 183.2v.4a2.06 2.06 0 0 1-.5 2.1M98.7 209.2h42.9M98.7 211.5h42.9M98.7 211.5a2.53 2.53 0 0 0 2.5 .4M98.7 209.2v2.3M101.2 208.9h-2.3l-.2 .3M101.2 208.9v3M101.2 208.9h33.3M101.2 211.9h33.3"/>
<path d="M134.5 208.9h6.9M134.5 211.9h6.8M134.5 208.9v3M141.3 211.9h17.6M141.4 208.9h17.7M141.4 208.9l.2 .3M141.6 211.5h17.6M141.6 209.2h17.6M141.6 209.2v2.3M141.6 211.5l-.3 .4M158.9 211.9h7.4M159.1 208.9h7.2"/>
<path d="M159.1 208.9l.1 .3M159.2 211.5h55.1M159.2 209.2h52.3M159.2 209.2v2.3M159.2 211.5l-.3 .4M166.3 208.9v3M166.3 208.9h45.2v.8h3M211.5 209.4h2.8M214.3 209.4v2.1M214.3 211.5l.2 .2M214.3 209.4l.2 .3M214.5 209.7v2"/>
<path d="M214.5 211.7l-.2 .2h-48"/>
<circle cx="103.7" cy="53.1" r=".82"/>
<circle cx="108.7" cy="53.1" r=".82"/>
<circle cx="113.7" cy="53.1" r=".82"/>
<circle cx="118.7" cy="53.1" r=".82"/>
<circle cx="123.7" cy="53.1" r=".82"/>
<circle cx="176.5" cy="53.1" r=".82"/>
<circle cx="181.5" cy="53.1" r=".82"/>
<circle cx="186.5" cy="53.1" r=".82"/>
<circle cx="191.5" cy="53.1" r=".82"/>
<circle cx="196.5" cy="53.1" r=".82"/>
<circle cx="201.5" cy="53.1" r=".82"/>
<circle cx="206.5" cy="53.1" r=".83"/>
<circle cx="103.2" cy="72.8" r=".63"/>
<circle cx="140.1" cy="72.8" r=".62"/>
<circle cx="269.2" cy="72.2" r=".83"/>
<circle cx="269.2" cy="76" r=".82"/>
<circle cx="103.2" cy="97.1" r=".63"/>
<circle cx="131.5" cy="84.3" r="2.54"/>
<circle cx="213" cy="95.7" r="1.1"/>
<circle cx="103.2" cy="117.1" r=".63"/>
<circle cx="103.2" cy="110.1" r=".63"/>
<circle cx="113.7" cy="100.7" r="1.25"/>
<circle cx="131.5" cy="104.3" r="5.1"/>
<circle cx="137.3" cy="119.7" r=".82"/>
<circle cx="213" cy="115.7" r="1.1"/>
<circle cx="213" cy="105.7" r="1.1"/>
<circle cx="269.2" cy="115.7" r=".82"/>
<circle cx="269.2" cy="110.7" r=".82"/>
<circle cx="103.2" cy="134.4" r=".63"/>
<circle cx="213" cy="135.7" r="1.1"/>
<circle cx="213" cy="125.7" r="1.09"/>
<circle cx="269.2" cy="135.7" r=".83"/>
<circle cx="269.2" cy="125.7" r=".82"/>
<circle cx="269.2" cy="120.7" r=".82"/>
<circle cx="269.2" cy="130.7" r=".82"/>
<circle cx="103.2" cy="154.4" r=".63"/>
<circle cx="103.2" cy="141.3" r=".62"/>
<circle cx="113.7" cy="150.7" r="1.25"/>
<circle cx="137.3" cy="154.2" r=".82"/>
<circle cx="213" cy="155.7" r="1.1"/>
<circle cx="213" cy="145.7" r="1.09"/>
<circle cx="269.2" cy="140.7" r=".82"/>
<circle cx="103.2" cy="178.6" r=".63"/>
<circle cx="140.1" cy="178.6" r=".62"/>
<circle cx="269.2" cy="175.5" r=".82"/>
<circle cx="269.2" cy="179.2" r=".82"/>
<circle cx="103.7" cy="210.5" r=".82"/>
<circle cx="108.7" cy="210.5" r=".82"/>
<circle cx="113.7" cy="210.5" r=".82"/>
<circle cx="118.7" cy="210.5" r=".82"/>
<circle cx="123.7" cy="210.5" r=".82"/>
<circle cx="176.5" cy="210.5" r=".82"/>
<circle cx="181.5" cy="210.5" r=".82"/>
<circle cx="186.5" cy="210.5" r=".82"/>
<circle cx="191.5" cy="210.5" r=".82"/>
<circle cx="196.5" cy="210.5" r=".82"/>
<circle cx="201.5" cy="210.5" r=".82"/>
<circle cx="206.5" cy="210.4" r=".83"/>
</g>
<g font-size="4.4">
<text x="34.2" y="4.1">1</text>
<text x="94.2" y="4.1">2</text>
<text x="144.2" y="4.1">3</text>
<text x="194.2" y="4.1">4</text>
<text x="244.2" y="4.1">5</text>
<text x="294.2" y="4.1">6</text>
<text x="344.2" y="4.1">7</text>
<text x="394.2" y="4.1">8</text>
<text x="11.7" y="25.9">A</text>
<text x="416.7" y="25.9">A</text>
<text x="223.7" y="30.1" transform="rotate(-30 223.7 30.1)">完全贯穿</text>
<text x="209.6" y="38.2" transform="rotate(-30 209.6 38.2)">M12x0.75</text>
<text x="69.5" y="47.9">12 x M4</text>
<text x="84.2" y="47.9">10</text>
<text x="239.5" y="47.9" transform="rotate(-25 239.5 47.9)">完全贯穿</text>
<text x="72.3" y="52.3">对侧同理</text>
<text x="221.4" y="56.3" transform="rotate(-25 221.4 56.3)">M22X1.5-7H</text>
<text x="225.2" y="59.5" transform="rotate(-25 225.2 59.5)">大径</text>
<text x="234.5" y="55.2" transform="rotate(-25 234.5 55.2)">22 +0.280/0</text>
<text x="67.1" y="71.9">10 x M3</text>
<text x="81.9" y="71.9">完全贯穿</text>
<text x="278.5" y="71.3">11 x M4</text>
<text x="293.3" y="71.3">10</text>
<text x="11.7" y="75.1">B</text>
<text x="416.7" y="75.1">B</text>
<text x="67.9" y="99.8">2 x M6</text>
<text x="81.1" y="99.8">完全贯穿</text>
<text x="67.8" y="118.8">2 x M4</text>
<text x="81" y="118.8">完全贯穿</text>
<text x="11.7" y="125.1">C</text>
<text x="416.7" y="125.1">C</text>
<text x="11.7" y="175.1">D</text>
<text x="416.7" y="175.1">D</text>
<text x="4" y="192">零 件 代 号</text>
<text x="2.5" y="205.1">借(通)用件登记</text>
<text x="74.1" y="209.6">12 x M4</text>
<text x="88.8" y="209.6">10</text>
<text x="9.5" y="218.1">描图</text>
<text x="416.7" y="225.1">E</text>
<text x="9.5" y="231.1">描校</text>
<text x="5" y="244.2">旧底图总号</text>
<text x="333.8" y="246.2">7075铝合金</text>
<text x="6.5" y="257.2">底图总号</text>
<text x="236.9" y="261.9">标记</text>
<text x="247.1" y="261.9">处数</text>
<text x="259.9" y="261.9">分区</text>
<text x="271.5" y="261.9">更改文件号</text>
<text x="290.4" y="261.9">签名</text>
<text x="301.5" y="261.9">年 月 日</text>
<text x="319.5" y="260.6">阶 段 标 记</text>
<text x="344" y="260.6">重量</text>
<text x="356.1" y="260.6">比例</text>
<text x="238.3" y="268.9">设计</text>
<text x="276.9" y="268.9">标准化</text>
<text x="383.1" y="264.8">胸腔夹板后</text>
<text x="9.4" y="270.1">签字</text>
<text x="343.2" y="270.7">0.418</text>
<text x="356.8" y="270.7">1:2</text>
<text x="416.8" y="274.4">F</text>
<text x="238.3" y="276.1">校核</text>
<text x="278.4" y="276">工艺</text>
<text x="389.9" y="279.6">1</text>
<text x="9.4" y="283.2">日期</text>
<text x="234.9" y="283.3">主管设计</text>
<text x="278.4" y="283.3">审核</text>
<text x="278.4" y="290.2">批准</text>
<text x="317.1" y="289.4">共 张</text>
<text x="321.1" y="289.4">1</text>
<text x="330.3" y="289.4">第 张</text>
<text x="334.5" y="289.4">1</text>
<text x="342.1" y="289.4">版本</text>
<text x="34.2" y="296.1">1</text>
<text x="94.2" y="296.1">2</text>
<text x="144.2" y="296.1">3</text>
<text x="194.2" y="296.1">4</text>
<text x="244.2" y="296.1">5</text>
<text x="294.2" y="296.1">6</text>
<text x="344.2" y="296.1">7</text>
<text x="394.2" y="296.1">8</text>
</g>
<g font-size="4.4" fill="#808000">
<text x="219.3" y="124.6" transform="rotate(-90 219.3 124.6)">0</text>
<text x="223.7" y="132.9" transform="rotate(-90 223.7 132.9)">240 -0.10</text>
</g>
<text font-size="4.4" fill="#0a0605" x="366.6" y="289.4">替代</text>
<text font-size="4.1" fill="#0a0605" x="65.6" y="8" transform="rotate(-180 65.6 8)">“图样代号”</text>
</svg>
